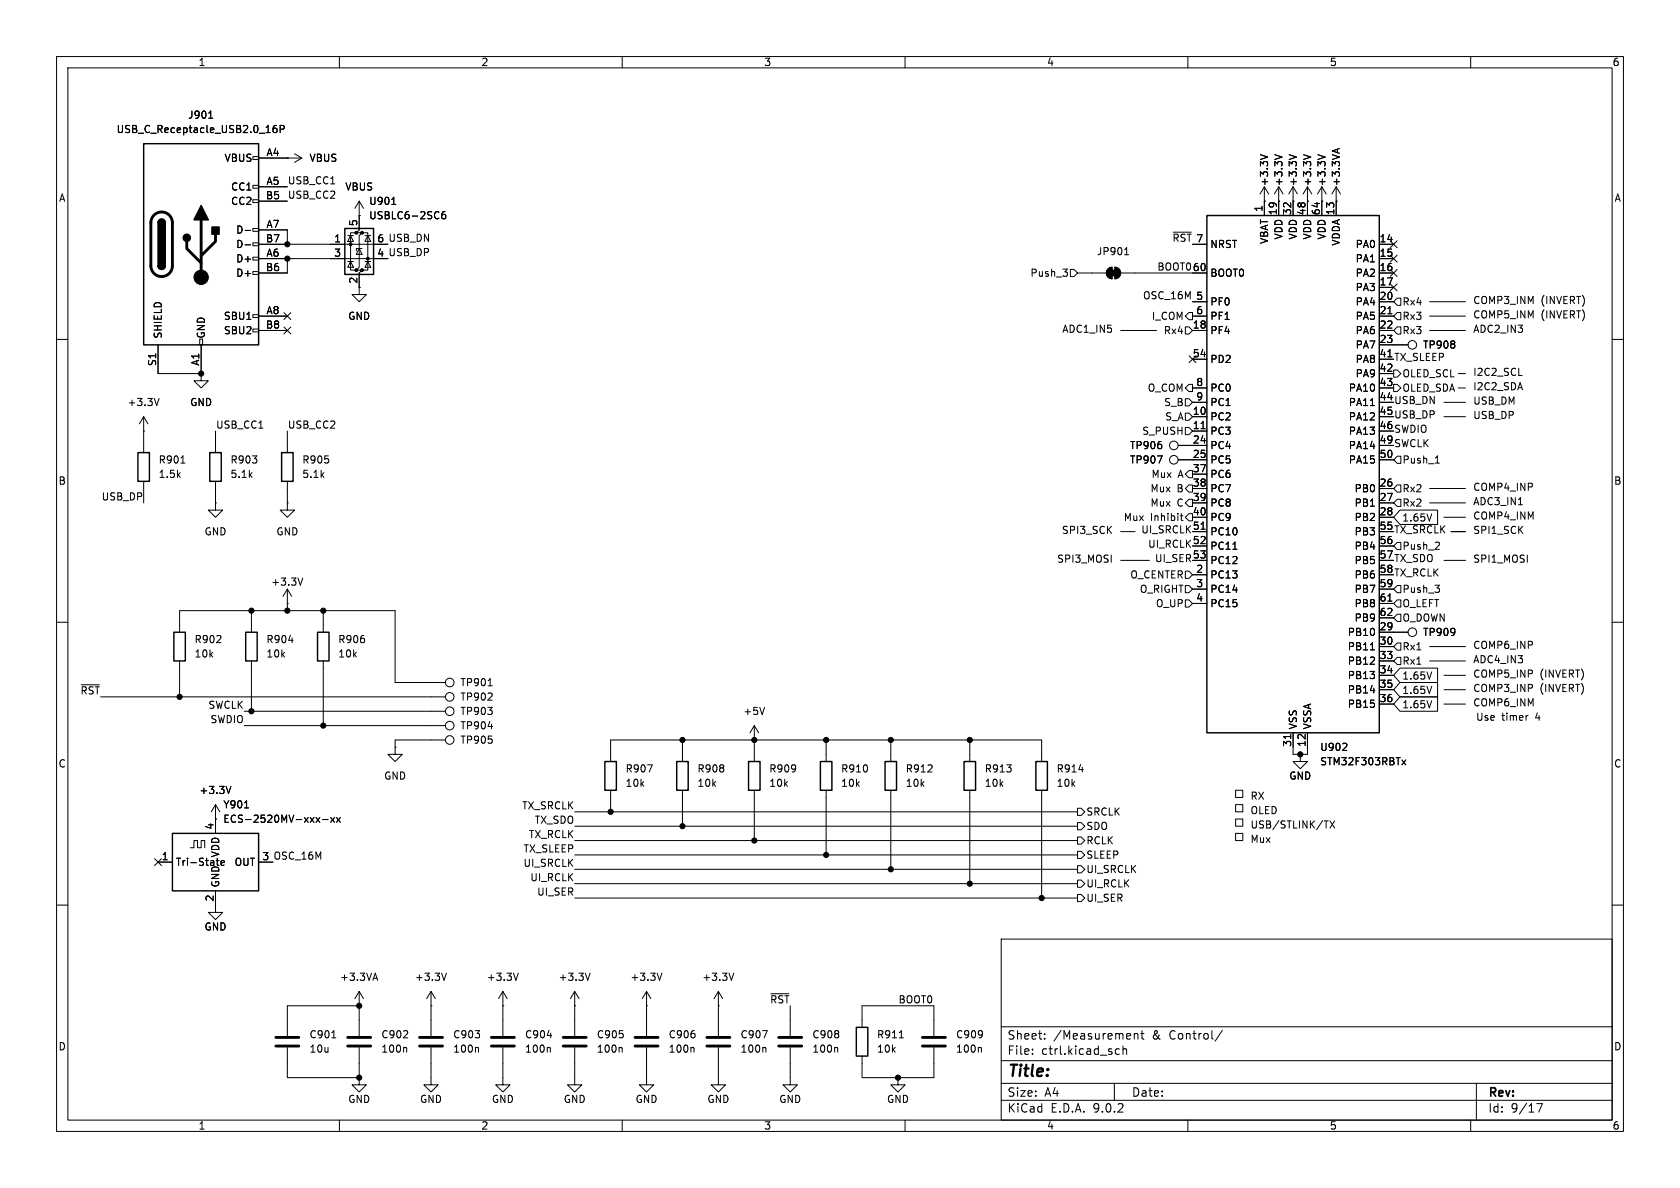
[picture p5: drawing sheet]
<svg xmlns="http://www.w3.org/2000/svg" width="297mm" height="210mm" viewBox="0 0 297 210" stroke-linecap="round" stroke-linejoin="round" font-family="sans-serif">
<g fill="none" stroke="#000" stroke-width=".18">
<path d="M10 10h277v190h-277zM12 12h273v186h-273zM60 10v2M110 10v2M160 10v2M210 10v2M260 10v2M36.9 20.9h.7M44.7 27.7h1v.5h-1zM44.7 32.8h1v.5h-1zM44.7 35.3h1v.5h-1zM45.7 27.9h7.6"/>
<path d="M45.7 33h5.1M45.7 35.6h5.1M48.9 22.2h-.4a.86 .86 0 0 0 0 1.2l.4-.1 .1-.4-.3-.2h-.3l-.1 .2M49.5 22.8h.6l.2-.2-.1-.3-.7-.1v1.2M50.8 27.9h.1M52.1 27.2l1.2 .7M53.3 27.9l-1.2 .8M63.5 35.6v5l-.5 .5h1l-.5 .6v5.5l-.5 .6h1l-.5 .5v3.8h1.3l-1.3 1.2-1.3-1.2h1.3M63.5 38.1h.1M63.5 35.6l-.8 1.2M63.5 35.6l.8 1.2M69.3 36.1h.7"/>
<path d="M78.7 37.4l-.4 .1a.86 .86 0 0 0 0 1.2l.4-.1 .1-.5-.2-.2-.4 .1-.1 .1M222.8 27.3l1.3 .5M223.5 35.6h.1M223.5 33v5.1M223.5 33l-.7 1.3M223.5 33l.8 1.3M225.4 27.3l1.2 .5M226.1 35.6h.1M226.1 33l-.8 1.3M226.1 33l.7 1.3M226.1 33v5.1M227.9 27.3l1.3 .5"/>
<path d="M228.6 35.6h.1M228.6 33v5.1M228.6 33l-.8 1.3M228.6 33l.8 1.3M230.4 27.3l1.3 .5M231.1 35.6h.1M231.1 33l-.7 1.3M231.1 33l.8 1.3M231.1 33v5.1M233 27.3l1.3 .5M233.7 35.6h.1M233.7 33l-.8 1.3"/>
<path d="M233.7 33l.7 1.3M233.7 33v5.1M236.2 35.6h.1M236.2 33l-.7 1.3M236.2 33l.8 1.3M236.2 33v5.1M236.4 26.4v.6M236.8 26.3l-1.3 .4M35.3 59.9h.5v1.1h-.5zM43.3 40.7h1M43.3 43.3h1M44.7 40.4h1v.5h-1z"/>
<path d="M44.7 42.9h1v.5h-1zM44.7 45.5h1v.5h-1zM44.7 48h1v.5h-1zM44.7 55.6h1v.5h-1zM44.7 58.2h1v.5h-1zM45.7 40.6h5.1v2.6M45.7 43.2h22.9M45.7 45.7h20.3M45.7 55.9h5.1M45.7 58.4h5.1M50.2 57.8l1.2 1.2M50.2 55.3l1.2 1.2"/>
<path d="M50.8 45.7v2.6h-5.1M51.4 57.8l-1.2 1.2M51.4 55.3l-1.2 1.2M61.5 46.2h1M61.5 41.7h1M62 41.7l.5 1h-1zM62 46.2l.5 1h-1zM63 41.1h-1v6.7h1M63.5 43.9l.5 1.1h-1zM64 43.9h-1v.4M64 41.1h1v6.7h-1M64.5 46.2h1"/>
<path d="M64.5 41.7h1M65 41.7l.5 1h-1zM65 46.2l.5 1h-1zM187.9 47.6h.8l-.4 .5M188.6 48.1l.1 .2-.1 .5M189.2 47.6h.7l.6 .7-.6 .6h-.7zM190.5 48.3h5.1M195.9 47.5l.7-.3v2.1a1.02 1.02 0 0 1-.9-.7 1.02 1.02 0 0 1 .2-1.1zM197.1 47.2a1.02 1.02 0 0 1 1 1.1 1.02 1.02 0 0 1-1 1zM198.1 48.3h15.3M198.1 58.4h6.4M198.8 45h.7"/>
<path d="M199.1 43.9l.1-.1v1.2M207.4 41h3.2M209.5 55.9l.7-.7h.6v1.3h-.6zM209.5 57.8h.7l.6 .6-.6 .7h-.7zM210.8 55.9h2.6M210.8 58.4h2.6M210.8 53.3h2.6M243.8 43.2h2.6M243.8 45.7h2.6M243.8 48.3h2.6M243.8 55.9h2.6M243.8 58.4h2.6"/>
<path d="M243.8 53.3h2.6M243.8 50.8h2.6M245.4 55.5h.7M245.8 50.2l1.2 1.2M245.8 47.7l1.2 1.2M245.8 45.1l1.2 1.2M245.8 42.6l1.2 1.2M247 50.2l-1.2 1.2M247 47.7l-1.2 1.2M247 45.1l-1.2 1.2M247 42.6l-1.2 1.2M247 52.7h.6v1.3h-.6l-.6-.7z"/>
<path d="M247 57.8h.6v1.3h-.6l-.6-.7zM247 55.2h.6v1.3h-.6l-.6-.6zM252.7 55.9h6.4M252.7 58.4h6.4M252.7 53.3h6.4M10 60h2M25.4 76.2h.1M25.4 73.7l-.8 1.2M25.4 73.7l.8 1.2M25.4 73.7v6.3M27.9 61v5h7.7M28.1 70.4l-.4 1.3"/>
<path d="M35.6 66v1.3h1.2l-1.2 1.3-1.3-1.3h1.3M35.6 66h.1M35.6 61v5M38.1 76.2v3.8M50.8 76.2v3.8M208.3 78.7h5.1M209.5 73h.7l.6 .7-.6 .6h-.7zM209.5 75.6h.7l.6 .6-.6 .6h-.7zM209.5 70.5h.7l.6 .6-.6 .7h-.7zM209.5 68.6l.7-.7h.6v1.3h-.6zM210.2 62.9l1.2 1.2M210.8 63.5h2.6"/>
<path d="M210.8 68.6h2.6M210.8 71.1h2.6M210.8 73.7h2.6M210.8 76.2h2.6M211.4 62.9l-1.2 1.2M212.3 75.8h.8M242.3 71.7h.7M243.8 61h5.1M243.8 63.5h2.6M243.8 68.6h2.6M243.8 71.1h2.6M243.8 73.7h2.6"/>
<path d="M243.8 76.2h2.6M243.8 78.7h2.6M243.8 66h2.6M245.4 63.1h.7M246.4 67.9h.6l.6 .7-.6 .6h-.6zM246.4 65.4h.6l.6 .6-.6 .7h-.6zM255.3 71.1h3.8M255.3 73.7h3.8M257.8 68.6h1.3M257.8 66h1.3M268.5 66.4h.6M285 60h2"/>
<path d="M25.4 85.1v3.8M32 81.9h.7M38.1 88.9v1.3h1.3l-1.3 1.2-1.3-1.2h1.3M38.1 88.9h.1M38.1 85.1v3.8M50.8 88.9v1.3h1.3l-1.3 1.2-1.3-1.2h1.3M50.8 88.9h.1M50.8 85.1v3.8M198.1 94h2.6M198.1 99.1h5.1M204.6 80.6h.8l-.5 1.3M208.3 81.3h5.1"/>
<path d="M208.7 91.2h.4M208.8 90.7v1.1l.3 .2M209.5 83.8l.7-.6h.6v1.3h-.6zM210.2 85.7h.6v1.3h-.6l-.7-.6zM210.2 90.8h.6v1.3h-.6l-.7-.7zM210.2 88.3h.6v1.2h-.6l-.7-.6zM210.8 83.8h2.6M210.8 86.4h2.6M210.8 88.9h2.6M210.8 91.4h2.6M210.8 94h2.6M210.8 96.5h2.6"/>
<path d="M210.8 99.1h2.6M212.3 93.6h.8M218 97.1h.7M243.8 81.3h2.6M243.8 86.4h2.6M243.8 88.9h2.6M243.8 91.4h2.6M243.8 94h2.6M243.8 96.5h2.6M243.8 99.1h2.6M247 80.6h.6v1.3h-.6l-.6-.6zM247 85.7h.6v1.3h-.6l-.6-.6z"/>
<path d="M247 88.3h.6v1.2h-.6l-.6-.6zM247 95.9h.6v1.3h-.6l-.6-.7zM247.5 90.2h6.6v2.5h-6.6l-1.1-1.3zM252.7 86.4h6.4M252.7 88.9h6.4M253.1 90.8l-.4 1.3M253.7 81.9h.8M254.4 95.9l.1 .2-.1 .3-.7 .7h.8M255.3 91.4h3.8M255.3 99.1h3.8M256.5 94h2.6M268.4 89.2h.8"/>
<path d="M10 110h2M31.7 111.8v-3.8h38.1v12.7h8.9M31.7 116.8v6.4M44.4 108v3.8M44.4 116.8v8.9M50.8 106.7h.1M50.8 104.1v3.9M50.8 104.1l-.8 1.3M50.8 104.1l.8 1.3M51 113.2h.8M53.5 102.2l-.4 1.2M57.1 108v3.8"/>
<path d="M57.1 116.8v11.5M209.5 103.5h.7l.6 .6-.6 .7h-.7zM209.5 106h.7l.6 .7-.6 .6h-.7zM209.5 101h.7l.6 .6-.6 .6h-.7zM210.8 101.6h2.6M210.8 104.1h2.6M210.8 106.7h2.6M242.3 114.9h.7M243.8 101.6h2.6M243.8 104.1h2.6M243.8 106.7h2.6M243.8 109.2h2.6"/>
<path d="M243.8 111.8h5.1M243.8 114.3h2.6M243.8 116.8h2.6M243.8 119.4h2.6M245.4 106.3h.7M247 106h.6v1.3h-.6l-.6-.6zM247 116.2h.6v1.3h-.6l-.6-.7zM247 113.7h.6v1.2h-.6l-.6-.6zM247 108.6h.6v1.3h-.6l-.6-.7zM247 103.5h.6v1.3h-.6l-.6-.7zM247.5 118.1h6.6v2.6h-6.6l-1.1-1.3zM252.7 114.3h6.4"/>
<path d="M252.7 116.8h6.4M253.1 118.8l-.4 1.3M253.7 103.4h.8l-.5 .5M254.4 104l.1 .2-.1 .5M255.3 119.4h3.8M285 110h2M14.4 121.1h3.2M17.8 123.2h60.9M40.8 139l-.4 1.3M43.2 125.7h35.5M43.2 128.3h35.5M69.8 132.1v1.3h1.3l-1.3 1.2-1.2-1.2h1.2"/>
<path d="M69.8 132.1h.1M78.7 130.8h-8.9v1.3M86.3 121.2h.7M86.3 128.4h.8M107.9 134.6v-3.8h76.2v3.8M107.9 139.7v3.8M114.5 135.2h.8l-.5 1.3M120.6 130.8v3.8M120.6 139.7v6.4M133.3 130.8h.1M133.3 128.3l-.7 1.2M133.3 128.3l.8 1.2"/>
<path d="M133.3 128.3v6.3M133.3 139.7v8.9M135.2 125l-.5 1.3M146 130.8v3.8M146 139.7v11.4M157.5 130.8v3.8M157.5 139.7v14M171.4 130.8v3.8M171.4 139.7v16.5M184.1 139.7v19.1M190.7 136h.8M218.4 139.7h1.3v1.3h-1.3z"/>
<path d="M228.2 129.8v.8M228.6 129.5v3.9h2.5v-3.9M229.9 133.4v1.2h1.2l-1.2 1.3-1.3-1.3h1.3M229.9 133.4h.1M237.3 132.7h.8M238.1 131.5v.4M243.8 121.9h2.6M243.8 124.5h2.6M247.5 123.2h6.6v2.5h-6.6l-1.1-1.2zM247.5 120.6h6.6v2.6h-6.6l-1.1-1.3zM247.8 134.4l.7 .8M248.5 134.4l-.7 .8"/>
<path d="M253.1 123.9l-.4 1.2M253.1 121.3l-.4 1.3M255.3 121.9h3.8M255.3 124.5h3.8M270.1 126.5h-.2M27.3 151.8l1.2 1.2M27.9 152.4h2.6M28.5 151.8l-1.2 1.2M33.7 149.9h.6v-1.3h.6v1.3h.7v-1.3h.6v1.3M38.1 144.8h.1M38.1 157.5v3.8h1.3l-1.3 1.3-1.3-1.3h1.3M38.1 142.2l-.8 1.3"/>
<path d="M38.1 142.2l.8 1.3M38.1 142.2v5.1M38.4 151.7v1.1M39.1 152.2v.6M39.5 152.1l.2 .3-.6 .2M39.6 152.9l-.1 .1M43.2 142.8h.8M45.7 152.4h2.6M55.9 144.5l.6 .9M56.5 144.5l-.6 .9M57 144.9h1M58.5 144.5l.6 .9"/>
<path d="M59.1 144.5l-.6 .9M59.5 144.5l.7 .9M60.2 144.5l-.7 .9M101.6 156.2h88.9M101.6 158.8h88.9M101.6 148.6h88.9M101.6 146.1h88.9M101.6 153.7h88.9M101.6 143.5h88.9M101.6 151.1h88.9M190.5 142.9h.6l.7 .6-.7 .6h-.6zM190.5 145.4h.6l.7 .7-.7 .6h-.6z"/>
<path d="M190.5 158.1h.6l.7 .7-.7 .6h-.6zM190.5 148h.6l.7 .6-.7 .6h-.6zM190.5 150.5h.6l.7 .6-.7 .7h-.6zM190.5 153h.6l.7 .7-.7 .6h-.6zM190.5 155.6h.6l.7 .6-.7 .6h-.6zM218.4 147.3h1.3v1.3h-1.3zM218.4 144.8h1.3v1.3h-1.3zM218.4 142.2h1.3v1.3h-1.3zM234.1 145.1h.7M235.1 145.1l.9 1.3M236 145.1l-.9 1.3M10 160h2"/>
<path d="M63.5 177.8h.1M63.5 175.3v7.8M63.5 175.3l-.8 1.2M63.5 175.3l.8 1.2M63.5 177.8h-12.7v5.3M66 172.9h.6M66.3 172l.5 1.3M76.2 177.8h.1M76.2 175.3l-.8 1.2M76.2 175.3l.8 1.2M76.2 175.3v7.8M78.9 172l-.4 1.3"/>
<path d="M88.9 177.8h.1M88.9 175.3v7.8M88.9 175.3l-.8 1.2M88.9 175.3l.8 1.2M91.6 172l-.4 1.3M101.6 177.8h.1M101.6 175.3l-.8 1.2M101.6 175.3l.8 1.2M101.6 175.3v7.8M104.3 172l-.4 1.3M114.3 177.8h.1M114.3 175.3v7.8"/>
<path d="M114.3 175.3l-.8 1.2M114.3 175.3l.8 1.2M117 172l-.4 1.3M127 177.8h.1M127 175.3v7.8M127 175.3l-.8 1.2M127 175.3l.8 1.2M129.7 172l-.4 1.3M136.3 175.7h3.2M139.7 177.8v5.3M177 166h108v32h-108zM285 160h2"/>
<path d="M50.8 185.2v5.3h12.7M58.7 183.5h.7M60 198v2M63.5 190.5v1.3h1.3l-1.3 1.2-1.3-1.2h1.3M63.5 185.2v5.3M71.7 185.2l.2 .1v.7M76.2 185.2v6.6h1.3l-1.3 1.2-1.3-1.2h1.3M84.4 185.2l.2 .1v.7M88.9 185.2v6.6h1.3l-1.3 1.2-1.3-1.2h1.3M96.8 183h.7M97.1 185.2l.2 .1v.7M101.6 185.2v6.6h1.3l-1.3 1.2-1.3-1.2h1.3"/>
<path d="M109.8 185.2l.2 .1v.7M110 198v2M114.3 185.2v6.6h1.3l-1.3 1.2-1.3-1.2h1.3M122.5 185.2l.2 .1v.7M127 185.2v6.6h1.3l-1.3 1.2-1.3-1.2h1.3M134.8 182.2h.8l-.5 1.3M135.2 185.2l.2 .1v.7M139.7 185.2v6.6h1.3l-1.3 1.2-1.3-1.2h1.3M147.9 185.2l.2 .1v.7M152.4 181.6v-3.8h12.7v5.3M158.7 190.5v1.3h1.3l-1.3 1.2-1.2-1.2h1.2M159 183.5h.7"/>
<path d="M160 198v2M165.1 185.2v5.3h-12.7v-3.8M173.3 185.2l.2 .1v.7M177 194.5h108M177 191.5h108M177 187.5h108M177 181.5h108M182.5 186.3v.1M182.5 185.5v.1M184.7 183.6v.1M184.7 182.8v.1M197 191.5v3"/>
<path d="M197.3 186.3h.6M197.3 185.5h.6M198.5 185.5l.2-.1 .4 .1 .1 .9M198.5 184.9v1.5M200.5 182.7v1M200.5 182.8l.2-.1 .4 .1 .1 .9M201.7 182.7h.5M201.9 182.2v1.3l.3 .2M210 198v2M216.1 182.1l-1.3 2M260 198v2M261 191.5v6.5"/>
<path d="M271.7 195.1h1l-.7 1.5"/>
<circle cx="207.5" cy="78.7" r=".76"/>
<circle cx="249.7" cy="61" r=".76"/>
<circle cx="207.5" cy="81.3" r=".76"/>
<circle cx="249.7" cy="111.8" r=".76"/>
<circle cx="79.5" cy="130.8" r=".76"/>
<circle cx="79.5" cy="128.3" r=".76"/>
<circle cx="79.5" cy="125.7" r=".76"/>
<circle cx="79.5" cy="120.6" r=".76"/>
<circle cx="79.5" cy="123.2" r=".76"/>
</g>
<g fill="none" stroke="#000" stroke-width=".25">
<path d="M25.4 25.4h20.3v35.6h-20.3zM27.9 39.4a.64 .64 0 0 1 .7-.7 .64 .64 0 0 1 .6 .7M213.4 38.1h30.4v91.4h-30.4zM27.9 47a.64 .64 0 0 0 .7 .6 .64 .64 0 0 0 .6-.6M61 40.4h5v8.1h-5zM24.4 80h2v5.1h-2zM37.1 80h2v5.1h-2zM49.8 80h2v5.1h-2zM30.7 111.8h2.1v5h-2.1zM43.4 111.8h2.1v5h-2.1zM56.1 111.8h2.1v5h-2.1zM106.9 134.6h2.1v5.1h-2.1z"/>
<path d="M119.6 134.6h2.1v5.1h-2.1zM132.3 134.6h2.1v5.1h-2.1zM145 134.6h2.1v5.1h-2.1zM156.5 134.6h2v5.1h-2zM170.4 134.6h2.1v5.1h-2.1zM183.1 134.6h2.1v5.1h-2.1zM30.5 147.3h15.2v10.2h-15.2zM151.4 181.6h2v5.1h-2z"/>
</g>
<g fill="none" stroke="#000" stroke-width=".51">
<path d="M27.2 38a1.9 1.9 0 0 1 2.1-.4 1.9 1.9 0 0 1 1.2 1.8v7.6a1.91 1.91 0 0 1-1.9 1.9 1.91 1.91 0 0 1-1.9-1.9v-7.8l.1-.6zM35.6 38.9v10.1M33 42.7v1.2l2.6 2.6M38.1 41.4v1.3l-2.5 2.5M48.8 183.4h4M48.8 184.9h4M61.5 183.4h4M61.5 184.9h4M74.2 183.4h4M74.2 184.9h4M86.9 183.4h4M86.9 184.9h4"/>
<path d="M99.6 183.4h4M99.6 184.9h4M112.3 183.4h4M112.3 184.9h4M125 183.4h4M125 184.9h4M137.7 183.4h4M137.7 184.9h4M163.1 183.4h4M163.1 184.9h4"/>
</g>
<g fill="#000" stroke="#000" stroke-width=".25">
<path d="M28.1 38.9a.64 .64 0 0 1 .7-.1 .64 .64 0 0 1 .4 .6h-1.3zM35.6 36.3l1.2 2.6h-2.5zM27.9 39.4h1.3v7.6h-1.3zM27.9 47h1.3a.64 .64 0 0 1-.6 .6 .64 .64 0 0 1-.7-.6zM37.5 40.1h1.2v1.3h-1.2z"/>
<circle cx="33" cy="42" r=".63"/>
</g>
<g fill="#000" stroke="#000" stroke-width=".18">
<path d="M196.3 47.8h1.1v1h-1.1zM195.9 47.5l.7-.3v2.1a1.02 1.02 0 0 1-.9-.7 1.02 1.02 0 0 1 .2-1.1zM197.1 47.2a1.02 1.02 0 0 1 1 1.1 1.02 1.02 0 0 1-1 1z"/>
<circle cx="35.6" cy="49" r="1.27"/>
<circle cx="50.8" cy="43.2" r=".46"/>
<circle cx="50.8" cy="45.7" r=".46"/>
<circle cx="62" cy="43.2" r=".25"/>
<circle cx="63" cy="47.8" r=".25"/>
<circle cx="63" cy="41.1" r=".25"/>
<circle cx="64" cy="47.8" r=".25"/>
<circle cx="64" cy="41.1" r=".25"/>
<circle cx="65" cy="45.7" r=".25"/>
<circle cx="35.6" cy="66" r=".46"/>
<circle cx="44.4" cy="108" r=".46"/>
<circle cx="50.8" cy="108" r=".46"/>
<circle cx="57.1" cy="108" r=".46"/>
<circle cx="31.7" cy="123.2" r=".46"/>
<circle cx="44.4" cy="125.7" r=".46"/>
<circle cx="57.1" cy="128.3" r=".46"/>
<circle cx="120.6" cy="130.8" r=".46"/>
<circle cx="133.3" cy="130.8" r=".46"/>
<circle cx="146" cy="130.8" r=".46"/>
<circle cx="157.5" cy="130.8" r=".46"/>
<circle cx="171.4" cy="130.8" r=".46"/>
<circle cx="229.9" cy="133.4" r=".46"/>
<circle cx="107.9" cy="143.5" r=".46"/>
<circle cx="120.6" cy="146.1" r=".46"/>
<circle cx="133.3" cy="148.6" r=".46"/>
<circle cx="146" cy="151.1" r=".46"/>
<circle cx="157.5" cy="153.7" r=".46"/>
<circle cx="171.4" cy="156.2" r=".46"/>
<circle cx="184.1" cy="158.8" r=".46"/>
<circle cx="63.5" cy="177.8" r=".46"/>
<circle cx="63.5" cy="190.5" r=".46"/>
<circle cx="158.7" cy="190.5" r=".46"/>
</g>
<text font-size="2.8" x="178" y="190.9">Title:</text>
<g font-size="2.1">
<text x="178" y="184">Sheet:</text>
<text x="186.2" y="184">/Measurement</text>
<text x="203.7" y="184">&amp;</text>
<text x="206.9" y="184">Control/</text>
<text x="178" y="186.7">File:</text>
<text x="184.1" y="186.7">ctrl.kicad_sch</text>
<text x="178" y="196.9">KiCad</text>
<text x="178" y="194.1">Size:</text>
<text x="184.7" y="194.1">A4</text>
<text x="185.7" y="196.9">E.D.A.</text>
<text x="193.3" y="196.9">9.0.2</text>
<text x="200" y="194.1">Date:</text>
<text x="263" y="194.3">Rev:</text>
<text x="263" y="196.9">Id:</text>
<text x="267.1" y="196.9">9/17</text>
</g>
<g font-size="1.8">
<text x="35" y="11.9">1</text>
<text x="85" y="11.9">2</text>
<text x="135" y="11.9">3</text>
<text x="185" y="11.9">4</text>
<text x="235" y="11.9">5</text>
<text x="285" y="11.9">6</text>
<text x="20.5" y="23.7">USB_C_Receptacle_USB2.0_16P</text>
<text x="33.2" y="21.2">J901</text>
<text x="39.6" y="28.8">VBUS</text>
<text x="47" y="27.7">A4</text>
<text x="54.6" y="28.8">VBUS</text>
<text x="10.3" y="35.9">A</text>
<text x="40.8" y="33.9">CC1</text>
<text x="46.9" y="35.3">B5</text>
<text x="47" y="32.8">A5</text>
<text x="50.8" y="35.2">USB_CC2</text>
<text x="50.8" y="32.7">USB_CC1</text>
<text x="60.9" y="33.9">VBUS</text>
<text x="224.4" y="33" transform="rotate(-90 224.4 33)">+3.3V</text>
<text x="226.9" y="33" transform="rotate(-90 226.9 33)">+3.3V</text>
<text x="229.5" y="33" transform="rotate(-90 229.5 33)">+3.3V</text>
<text x="232" y="33" transform="rotate(-90 232 33)">+3.3V</text>
<text x="234.5" y="33" transform="rotate(-90 234.5 33)">+3.3V</text>
<text x="237.1" y="33" transform="rotate(-90 237.1 33)">+3.3VA</text>
<text x="285.3" y="35.9">A</text>
<text x="40.8" y="36.4">CC2</text>
<text x="41.7" y="41.5">D-</text>
<text x="47" y="40.4">A7</text>
<text x="63.2" y="40.1" transform="rotate(-90 63.2 40.1)">5</text>
<text x="65.2" y="39">USBLC6-2SC6</text>
<text x="65.2" y="36.4">U901</text>
<text x="223.3" y="37.5" transform="rotate(-90 223.3 37.5)">1</text>
<text x="225.8" y="38.1" transform="rotate(-90 225.8 38.1)">19</text>
<text x="228.3" y="38.1" transform="rotate(-90 228.3 38.1)">32</text>
<text x="230.9" y="38.1" transform="rotate(-90 230.9 38.1)">48</text>
<text x="233.4" y="38.1" transform="rotate(-90 233.4 38.1)">64</text>
<text x="236" y="38.1" transform="rotate(-90 236 38.1)">13</text>
<text x="41.7" y="44">D-</text>
<text x="41.7" y="46.6">D+</text>
<text x="46.9" y="42.9">B7</text>
<text x="47" y="45.5">A6</text>
<text x="59" y="42.9">1</text>
<text x="59" y="45.5">3</text>
<text x="66.6" y="42.9">6 USB_DN</text>
<text x="66.6" y="45.5">4 USB_DP</text>
<text x="66.6" y="42.9">6</text>
<text x="66.6" y="45.5">4</text>
<text x="193.8" y="45.3">JP901</text>
<text x="204.5" y="47.9">BOOT060</text>
<text x="207.2" y="42.8">~{RST}</text>
<text x="211.4" y="42.9">7</text>
<text x="213.9" y="44">NRST</text>
<text x="224.4" y="43.2" transform="rotate(-90 224.4 43.2)">VBAT</text>
<text x="226.9" y="42.4" transform="rotate(-90 226.9 42.4)">VDD</text>
<text x="229.5" y="42.4" transform="rotate(-90 229.5 42.4)">VDD</text>
<text x="232" y="42.4" transform="rotate(-90 232 42.4)">VDD</text>
<text x="234.5" y="42.4" transform="rotate(-90 234.5 42.4)">VDD</text>
<text x="237.1" y="43.5" transform="rotate(-90 237.1 43.5)">VDDA</text>
<text x="239.6" y="44">PA0</text>
<text x="239.6" y="46.6">PA1</text>
<text x="243.8" y="42.9">14</text>
<text x="243.8" y="45.5">15</text>
<text x="41.7" y="49.1">D+</text>
<text x="46.9" y="48">B6</text>
<text x="63.2" y="50.2" transform="rotate(-90 63.2 50.2)">2</text>
<text x="182.1" y="49.1">Push_3</text>
<text x="202" y="53">OSC_16M 5</text>
<text x="210.8" y="48">60</text>
<text x="211.4" y="53.1">5</text>
<text x="213.9" y="49.1">BOOT0</text>
<text x="239.6" y="49.1">PA2</text>
<text x="239.6" y="51.7">PA3</text>
<text x="243.8" y="48">16</text>
<text x="243.8" y="50.5">17</text>
<text x="243.8" y="53.1">20</text>
<text x="260.3" y="54">COMP3_INM</text>
<text x="272.4" y="54">(INVERT)</text>
<text x="28.8" y="59.9" transform="rotate(-90 28.8 59.9)">SHIELD</text>
<text x="36.4" y="59.9" transform="rotate(-90 36.4 59.9)">GND</text>
<text x="39.5" y="56.7">SBU1</text>
<text x="39.5" y="59.3">SBU2</text>
<text x="46.9" y="58.2">B8</text>
<text x="47" y="55.6">A8</text>
<text x="61.5" y="56.7">GND</text>
<text x="187.7" y="59">ADC1_IN5</text>
<text x="203.5" y="56.7">I_COM</text>
<text x="205.6" y="59.3">Rx4</text>
<text x="210.8" y="58.2">18</text>
<text x="211.4" y="55.6">6</text>
<text x="213.9" y="54.2">PF0</text>
<text x="213.9" y="56.7">PF1</text>
<text x="213.9" y="59.3">PF4</text>
<text x="239.6" y="54.2">PA4</text>
<text x="239.6" y="56.7">PA5</text>
<text x="239.6" y="59.3">PA6</text>
<text x="243.8" y="55.6">21</text>
<text x="243.8" y="58.2">22</text>
<text x="247.8" y="54.2">Rx4</text>
<text x="247.8" y="59.3">Rx3</text>
<text x="247.8" y="56.7">Rx3</text>
<text x="260.3" y="56.5">COMP5_INM</text>
<text x="260.3" y="59">ADC2_IN3</text>
<text x="272.4" y="56.5">(INVERT)</text>
<text x="27.7" y="64.8" transform="rotate(-90 27.7 64.8)">S1</text>
<text x="35.3" y="64.8" transform="rotate(-90 35.3 64.8)">A1</text>
<text x="210.8" y="63.2">54</text>
<text x="213.9" y="64.4">PD2</text>
<text x="239.6" y="61.8">PA7</text>
<text x="239.6" y="64.4">PA8</text>
<text x="243.8" y="60.7">23</text>
<text x="243.8" y="63.2">41</text>
<text x="243.8" y="65.8">42</text>
<text x="246.4" y="64">TX_SLEEP</text>
<text x="251.5" y="61.8">TP908</text>
<text x="22.5" y="72">+3.3V</text>
<text x="33.5" y="72">GND</text>
<text x="202.8" y="69.4">O_COM</text>
<text x="205.7" y="72">S_B</text>
<text x="211.4" y="68.3">8</text>
<text x="211.4" y="70.9">9</text>
<text x="213.9" y="69.4">PC0</text>
<text x="213.9" y="72">PC1</text>
<text x="238.4" y="69.4">PA10</text>
<text x="238.4" y="72">PA11</text>
<text x="239.6" y="66.9">PA9</text>
<text x="243.8" y="68.3">43</text>
<text x="243.8" y="70.9">44</text>
<text x="246.4" y="71.6">USB_DN</text>
<text x="247.8" y="69.4">OLED_SDA</text>
<text x="247.8" y="66.9">OLED_SCL</text>
<text x="260.3" y="71.7">USB_DM</text>
<text x="260.3" y="66.7">I2C2_SCL</text>
<text x="260.3" y="69.2">I2C2_SDA</text>
<text x="38.1" y="75.9">USB_CC1</text>
<text x="50.8" y="75.9">USB_CC2</text>
<text x="201.8" y="77.1">S_PUSH</text>
<text x="205.9" y="74.5">S_A</text>
<text x="210.8" y="73.4">10</text>
<text x="210.8" y="75.9">11</text>
<text x="213.9" y="74.5">PC2</text>
<text x="213.9" y="77.1">PC3</text>
<text x="238.4" y="74.5">PA12</text>
<text x="238.4" y="77.1">PA13</text>
<text x="243.8" y="73.4">45</text>
<text x="243.8" y="75.9">46</text>
<text x="246.4" y="76.7">SWDIO</text>
<text x="246.4" y="74.2">USB_DP</text>
<text x="260.3" y="74.3">USB_DP</text>
<text x="27.9" y="82.1">R901</text>
<text x="40.6" y="82.1">R903</text>
<text x="53.3" y="82.1">R905</text>
<text x="199.7" y="82.1">TP907</text>
<text x="199.7" y="79.6">TP906</text>
<text x="210.8" y="78.5">24</text>
<text x="210.8" y="81">25</text>
<text x="210.8" y="83.6">37</text>
<text x="213.9" y="79.6">PC4</text>
<text x="213.9" y="82.1">PC5</text>
<text x="238.4" y="79.6">PA14</text>
<text x="238.4" y="82.1">PA15</text>
<text x="243.8" y="78.5">49</text>
<text x="243.8" y="81">50</text>
<text x="246.4" y="79.3">SWCLK</text>
<text x="247.8" y="82.1">Push_1</text>
<text x="10.3" y="85.9">B</text>
<text x="17.9" y="88.6">USB_DP</text>
<text x="27.9" y="84.7">1.5k</text>
<text x="40.6" y="84.7">5.1k</text>
<text x="53.3" y="84.7">5.1k</text>
<text x="203.3" y="87.2">Mux</text>
<text x="203.3" y="89.8">Mux</text>
<text x="203.5" y="84.7">Mux</text>
<text x="208.1" y="87.2">B</text>
<text x="208.1" y="89.8">C</text>
<text x="208.3" y="84.7">A</text>
<text x="210.8" y="86.1">38</text>
<text x="210.8" y="88.6">39</text>
<text x="213.9" y="84.7">PC6</text>
<text x="213.9" y="87.2">PC7</text>
<text x="213.9" y="89.8">PC8</text>
<text x="239.4" y="87.2">PB0</text>
<text x="239.4" y="89.8">PB1</text>
<text x="243.8" y="86.1">26</text>
<text x="243.8" y="88.6">27</text>
<text x="247.8" y="87.2">Rx2</text>
<text x="247.8" y="89.8">Rx2</text>
<text x="260.3" y="87">COMP4_INP</text>
<text x="260.3" y="89.5">ADC3_IN1</text>
<text x="285.3" y="85.9">B</text>
<text x="36.1" y="94.8">GND</text>
<text x="48.8" y="94.8">GND</text>
<text x="187.6" y="94.6">SPI3_SCK</text>
<text x="198.6" y="92.3">Mux</text>
<text x="201.7" y="94.5">UI_SRCLK</text>
<text x="203.4" y="92.3">Inhibit</text>
<text x="210.8" y="91.2">40</text>
<text x="210.8" y="93.7">51</text>
<text x="213.9" y="92.3">PC9</text>
<text x="213.9" y="94.8">PC10</text>
<text x="239.4" y="92.3">PB2</text>
<text x="239.4" y="94.8">PB3</text>
<text x="243.8" y="91.2">28</text>
<text x="243.8" y="93.7">55</text>
<text x="246.4" y="94.5">TX_SRCLK</text>
<text x="247.8" y="92.4">1.65V</text>
<text x="260.3" y="92.1">COMP4_INM</text>
<text x="260.3" y="94.6">SPI1_SCK</text>
<text x="186.8" y="99.7">SPI3_MOSI</text>
<text x="202.9" y="97">UI_RCLK</text>
<text x="204.1" y="99.6">UI_SER</text>
<text x="210.8" y="96.3">52</text>
<text x="210.8" y="98.8">53</text>
<text x="211.4" y="101.3">2</text>
<text x="213.9" y="97.4">PC11</text>
<text x="213.9" y="99.9">PC12</text>
<text x="239.4" y="97.4">PB4</text>
<text x="239.4" y="99.9">PB5</text>
<text x="243.8" y="96.3">56</text>
<text x="243.8" y="98.8">57</text>
<text x="243.8" y="101.3">58</text>
<text x="246.4" y="99.6">TX_SDO</text>
<text x="247.8" y="97.4">Push_2</text>
<text x="260.3" y="99.7">SPI1_MOSI</text>
<text x="47.9" y="103.7">+3.3V</text>
<text x="199.7" y="102.5">O_CENTER</text>
<text x="201.4" y="105">O_RIGHT</text>
<text x="204.3" y="107.5">O_UP</text>
<text x="211.4" y="103.9">3</text>
<text x="211.4" y="106.4">4</text>
<text x="213.9" y="102.5">PC13</text>
<text x="213.9" y="105">PC14</text>
<text x="213.9" y="107.5">PC15</text>
<text x="239.4" y="102.5">PB6</text>
<text x="239.4" y="105">PB7</text>
<text x="239.4" y="107.5">PB8</text>
<text x="243.8" y="103.9">59</text>
<text x="243.8" y="106.4">61</text>
<text x="246.4" y="102.1">TX_RCLK</text>
<text x="247.8" y="107.5">O_LEFT</text>
<text x="247.8" y="105">Push_3</text>
<text x="34.3" y="113.9">R902</text>
<text x="47" y="113.9">R904</text>
<text x="59.7" y="113.9">R906</text>
<text x="238.2" y="112.6">PB10</text>
<text x="239.4" y="110.1">PB9</text>
<text x="243.8" y="109">62</text>
<text x="243.8" y="111.5">29</text>
<text x="247.8" y="110.1">O_DOWN</text>
<text x="251.5" y="112.6">TP909</text>
<text x="34.3" y="116.4">10k</text>
<text x="47" y="116.4">10k</text>
<text x="59.7" y="116.4">10k</text>
<text x="238.2" y="115.2">PB11</text>
<text x="238.2" y="117.7">PB12</text>
<text x="243.8" y="114">30</text>
<text x="243.8" y="116.6">33</text>
<text x="243.8" y="119.1">34</text>
<text x="247.8" y="117.7">Rx1</text>
<text x="247.8" y="115.2">Rx1</text>
<text x="260.3" y="114.9">COMP6_INP</text>
<text x="260.3" y="120">COMP5_INP</text>
<text x="260.3" y="117.5">ADC4_IN3</text>
<text x="272.2" y="120">(INVERT)</text>
<text x="14.1" y="122.8">~{RST}</text>
<text x="36.7" y="125.4">SWCLK</text>
<text x="81.3" y="124.1">TP902</text>
<text x="81.3" y="121.5">TP901</text>
<text x="238.2" y="120.2">PB13</text>
<text x="238.2" y="122.8">PB14</text>
<text x="238.2" y="125.3">PB15</text>
<text x="243.8" y="121.7">35</text>
<text x="243.8" y="124.2">36</text>
<text x="247.8" y="125.4">1.65V</text>
<text x="247.8" y="120.3">1.65V</text>
<text x="247.8" y="122.9">1.65V</text>
<text x="260.3" y="122.5">COMP3_INP</text>
<text x="260.3" y="125.1">COMP6_INM</text>
<text x="272.2" y="122.5">(INVERT)</text>
<text x="37.1" y="127.9">SWDIO</text>
<text x="81.3" y="131.7">TP905</text>
<text x="81.3" y="126.6">TP903</text>
<text x="81.3" y="129.1">TP904</text>
<text x="131.3" y="126.6">+5V</text>
<text x="229.5" y="129" transform="rotate(-90 229.5 129)">VSS</text>
<text x="232" y="129" transform="rotate(-90 232 129)">VSSA</text>
<text x="260.9" y="127.6">Use</text>
<text x="265.5" y="127.6">timer</text>
<text x="271.5" y="127.6">4</text>
<text x="10.3" y="135.9">C</text>
<text x="110.5" y="136.8">R907</text>
<text x="123.2" y="136.8">R908</text>
<text x="135.9" y="136.8">R909</text>
<text x="148.6" y="136.8">R910</text>
<text x="160" y="136.8">R912</text>
<text x="174" y="136.8">R913</text>
<text x="186.7" y="136.8">R914</text>
<text x="228.3" y="132.1" transform="rotate(-90 228.3 132.1)">31</text>
<text x="230.9" y="132.1" transform="rotate(-90 230.9 132.1)">12</text>
<text x="233.3" y="135.5">STM32F303RBTx</text>
<text x="233.3" y="132.9">U902</text>
<text x="285.3" y="135.9">C</text>
<text x="35.2" y="140.6">+3.3V</text>
<text x="39.4" y="143.1">Y901</text>
<text x="67.8" y="138">GND</text>
<text x="92.2" y="143.2">TX_SRCLK</text>
<text x="110.5" y="139.3">10k</text>
<text x="123.2" y="139.3">10k</text>
<text x="135.9" y="139.3">10k</text>
<text x="148.6" y="139.3">10k</text>
<text x="160" y="139.3">10k</text>
<text x="174" y="139.3">10k</text>
<text x="186.7" y="139.3">10k</text>
<text x="221" y="141.6">RX</text>
<text x="227.8" y="138">GND</text>
<text x="37.8" y="146.8" transform="rotate(-90 37.8 146.8)">4</text>
<text x="39.4" y="145.6">ECS-2520MV-xxx-xx</text>
<text x="93.4" y="148.2">TX_RCLK</text>
<text x="94.4" y="145.7">TX_SDO</text>
<text x="192" y="144.4">SRCLK</text>
<text x="192" y="146.9">SDO</text>
<text x="192" y="149.5">RCLK</text>
<text x="221" y="149.2">Mux</text>
<text x="221" y="144.1">OLED</text>
<text x="221" y="146.7">USB/STLINK/TX</text>
<text x="28.5" y="152.1">1</text>
<text x="31" y="153.3">Tri-State</text>
<text x="39" y="151.7" transform="rotate(-90 39 151.7)">VDD</text>
<text x="41.4" y="153.3">OUT</text>
<text x="46.3" y="152.1">3 OSC_16M</text>
<text x="46.3" y="152.1">3</text>
<text x="92.4" y="153.3">UI_SRCLK</text>
<text x="92.4" y="150.8">TX_SLEEP</text>
<text x="93.7" y="155.9">UI_RCLK</text>
<text x="192" y="152">SLEEP</text>
<text x="192" y="154.5">UI_SRCLK</text>
<text x="37.8" y="159.5" transform="rotate(-90 37.8 159.5)">2</text>
<text x="39" y="157" transform="rotate(-90 39 157)">GND</text>
<text x="94.9" y="158.4">UI_SER</text>
<text x="192" y="159.6">UI_SER</text>
<text x="192" y="157.1">UI_RCLK</text>
<text x="36.1" y="164.7">GND</text>
<text x="60" y="173.6">+3.3VA</text>
<text x="73.3" y="173.6">+3.3V</text>
<text x="86" y="173.6">+3.3V</text>
<text x="98.7" y="173.6">+3.3V</text>
<text x="111.4" y="173.6">+3.3V</text>
<text x="124.1" y="173.6">+3.3V</text>
<text x="136" y="177.5">~{RST}</text>
<text x="158.7" y="177.5">BOOT0</text>
<text x="10.3" y="185.9">D</text>
<text x="54.6" y="183.7">C901</text>
<text x="67.3" y="183.7">C902</text>
<text x="80" y="183.7">C903</text>
<text x="92.7" y="183.7">C904</text>
<text x="105.4" y="183.7">C905</text>
<text x="118.1" y="183.7">C906</text>
<text x="130.8" y="183.7">C907</text>
<text x="143.5" y="183.7">C908</text>
<text x="154.9" y="183.7">R911</text>
<text x="168.9" y="183.7">C909</text>
<text x="285.3" y="185.9">D</text>
<text x="54.6" y="186.3">10u</text>
<text x="67.3" y="186.3">100n</text>
<text x="80" y="186.3">100n</text>
<text x="92.7" y="186.3">100n</text>
<text x="105.4" y="186.3">100n</text>
<text x="118.1" y="186.3">100n</text>
<text x="130.8" y="186.3">100n</text>
<text x="143.5" y="186.3">100n</text>
<text x="154.9" y="186.3">10k</text>
<text x="168.9" y="186.3">100n</text>
<text x="61.5" y="195.2">GND</text>
<text x="74.2" y="195.2">GND</text>
<text x="86.9" y="195.2">GND</text>
<text x="99.6" y="195.2">GND</text>
<text x="112.3" y="195.2">GND</text>
<text x="125" y="195.2">GND</text>
<text x="137.7" y="195.2">GND</text>
<text x="156.7" y="195.2">GND</text>
<text x="35" y="199.9">1</text>
<text x="85" y="199.9">2</text>
<text x="135" y="199.9">3</text>
<text x="185" y="199.9">4</text>
<text x="235" y="199.9">5</text>
<text x="285" y="199.9">6</text>
</g>
</svg>
